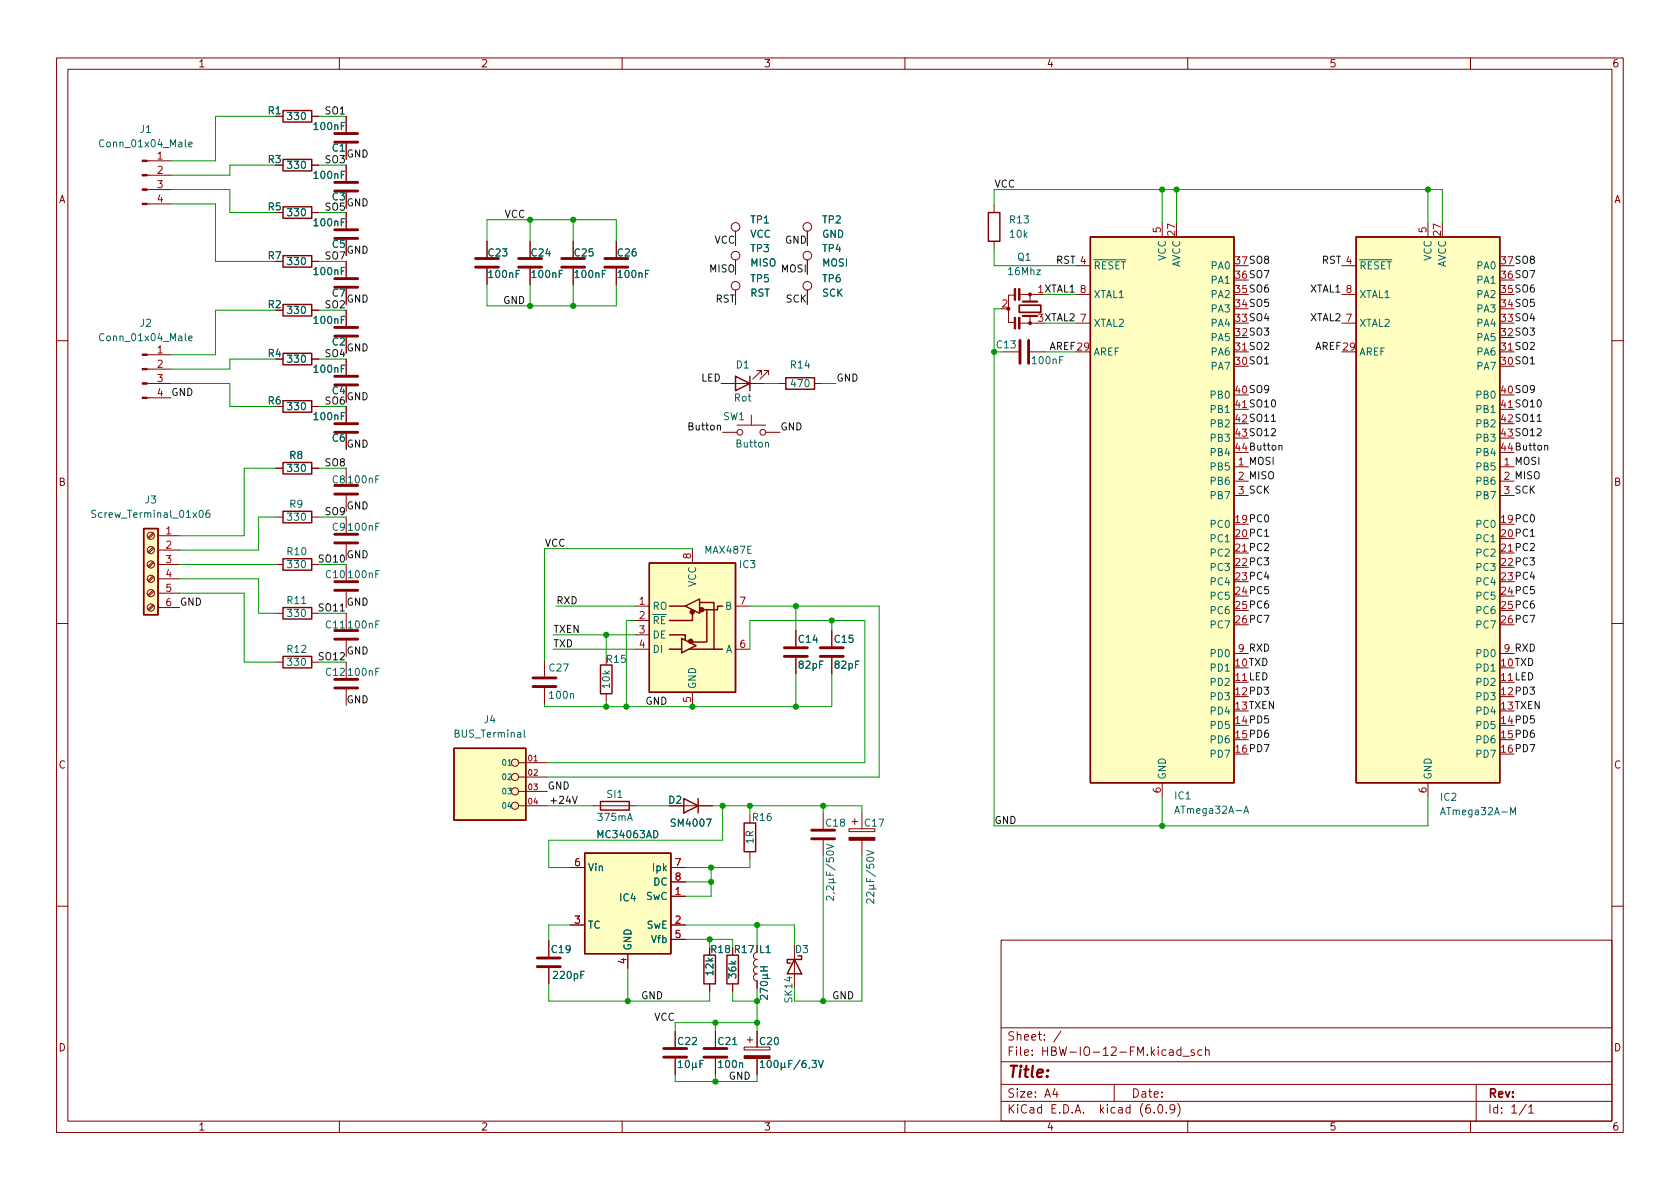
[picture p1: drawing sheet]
<svg xmlns="http://www.w3.org/2000/svg" width="297mm" height="210mm" viewBox="0 0 297 210" stroke-linecap="round" stroke-linejoin="round" font-family="sans-serif">
<g fill="none" stroke="#840000" stroke-width=".18">
<path d="M10 10.2h277v190.1h-277zM12 12.2h273v186.1h-273zM60 10.2v2M110 10.2v2M160 10.2v2M210 10.2v2M260 10.2v2M26 36.1h4.2M26 33.5h4.2M26 31h4.2M26 28.4h4.2M48.8 20.6h1.2"/>
<path d="M55.1 37.6h1.3M55.1 29.2h1.3M55.1 20.6h1.3M61.2 20.6v2.8M61.2 25.4v2.8M61.2 29.2v2.8M61.2 34v2.8M61.2 37.6v2.8M175.8 36.3v1.3M205.5 39.4v2.5M252.5 39.4v2.5M55.1 46.2h1.3"/>
<path d="M55.1 54.9h1.3M61.2 42.4v2.8M61.2 46.2v2.8M61.2 51v2.8M61.2 54.9v2.8M61.2 59.7v2.8M86.1 42.7v2.8M86.1 47.5v2.8M93.7 42.7v2.8M93.7 47.5v2.8M101.3 42.7v2.8M101.3 47.5v2.8"/>
<path d="M109 42.7v2.8M109 47.5v2.8M130 40.9v2.5M130 46v2.5M130 51.3v2.5M142.7 40.9v2.5M142.7 46v2.5M142.7 51.3v2.5M175.8 42.7v1.2M179.5 52.2h-1.2v4.8h1M180.3 57.1h3.1M180.3 52.1h3.1"/>
<path d="M182.1 52.1v1.1M182.1 55.9v1.2M190.2 47h2.6M190.2 57.1h2.6M190.2 52.1h2.6M237.2 47h2.6M237.2 57.1h2.6M237.2 52.1h2.6M10 60.2h2M26 67.8h4.2M26 70.4h4.2M26 65.3h4.2"/>
<path d="M26 62.7h4.2M55.1 71.9h1.3M55.1 63.5h1.3M61.2 63.5v2.8M61.2 68.3v2.8M61.2 71.9v2.8M61.2 76.7v2.8M127.5 67.8h7.6M127.8 76.4h2.5M130.3 75.2h5.1M132.8 73.4v1.8M134.6 66.3v-.8h-.7h.7l-1.5 1.6"/>
<path d="M135.4 76.4h2.5M135.9 66.3v-.8h-.8h.8l-1.5 1.6M137.7 67.8h1.2M144 67.8h1.3M182.1 62.2h2.8M285 60.2h2M27 99.3l-.8 .8M27 96.8l-.8 .8M27 94.2l-.8 .9M27.2 99.5l-.9 .8M27.2 96.9l-.9 .9M27.2 94.4l-.9 .8"/>
<path d="M27.9 94.7h3.8M27.9 97.3h3.8M27.9 99.8h3.8M48.8 99.8h1.2M48.8 91.4h1.2M48.8 82.8h1.2M55.1 99.8h1.3M55.1 91.4h1.3M55.1 82.8h1.3M61.2 82.8v2.8M61.2 87.6v2.8M61.2 91.4v2.8"/>
<path d="M61.2 96.3v2.8M61.2 99.8v2.8M122.4 97v2.6M218.2 82.5h2.5M218.2 85.1h2.5M218.2 87.6h2.5M265.2 82.5h2.5M265.2 85.1h2.5M265.2 87.6h2.5M10 110.2h2M27 106.9l-.8 .9M27 104.4l-.8 .8"/>
<path d="M27 101.8l-.8 .9M27.2 107.1l-.9 .8M27.2 104.6l-.9 .8M27.2 102l-.9 .9M27.9 102.4h3.8M27.9 104.9h3.8M27.9 107.4h3.8M48.8 117.1h1.2M48.8 108.5h1.2M55.1 117.1h1.3M55.1 108.5h1.3M61.2 104.6v2.8"/>
<path d="M61.2 108.5v2.7M61.2 113.3v2.8M61.2 117.1v2.8M96.3 116.8v2.8M112.3 107.2h2.5M112.3 109.7h2.5M112.3 112.3h2.5M112.3 114.8h2.5M123.7 106.5h.1M130 107.2h2.6M130 114.8h2.6M140.7 111.5v2.8"/>
<path d="M140.7 116.3v2.8M147.1 111.5v2.8M147.1 116.3v2.8M218.2 115.6h2.5M265.2 115.6h2.5M285 110.2h2M61.2 121.9v2.8M91.7 134.9h5.1M91.7 137.4h5.1M91.7 139.9h5.1M96.3 121.7v2.8M107.2 122.7v1.2"/>
<path d="M122.4 122.4v2.6M205.5 138.4v2.6M252.5 138.4v2.6M91.7 142.5h5.1M100.8 153.4h2.6M104.9 142.5h7.6M118.6 158.5h2.6M118.6 153.4h2.6M118.6 156h2.6M120.9 142.5h5.1M132.6 144.3v1.2M132.6 150.6v1.3"/>
<path d="M145.5 143.8v2.8M145.5 148.6v2.8M150.1 146.6h4.6v.5h-4.6zM150.6 145.3h1M151.1 144.8v1M152.4 143.8v2.8M152.4 148.6v2.8M10 160.2h2M97 166.4v2.8M97 171.2v2.8M100.8 163.6h2.6M111 168.7v2.5"/>
<path d="M118.6 163.6h2.6M118.6 166.1h2.6M125.5 174v1.3M129.5 174v1.3M133.9 168.4a.64 .64 0 0 0-.7 .6 .64 .64 0 0 0 .7 .7 .64 .64 0 0 0-.7 .6 .64 .64 0 0 0 .7 .6 .64 .64 0 0 0-.7 .7 .64 .64 0 0 0 .7 .6 .64 .64 0 0 0-.7 .6 .64 .64 0 0 0 .7 .7v1.2M140.5 167.1v7.6M177 166.3h108v32h-108zM285 160.2h2M60 198.3v2M110 198.3v2M119.4 182.4v2.8M119.4 187.2v2.8"/>
<path d="M126.5 182.4v2.8M126.5 187.2v2.8M131.6 185.2h4.5v.5h-4.5zM132.1 183.9h1M132.6 183.4v1M133.9 182.4v2.8M133.9 187.2v2.8M160 198.3v2M177 194.8h108M177 191.8h108M177 187.8h108M177 181.8h108"/>
<path d="M186.5 192.5l-.4 1h1M186.9 193v1M187.6 182.4l-1.3 1.9M197 191.8v3M204.1 196.7v.1M204.9 195.4l.2-.1a.81 .81 0 0 1 .6 .7 .81 .81 0 0 1-.3 .8h-.2a.81 .81 0 0 1-.6-.6 .81 .81 0 0 1 .3-.8zM206.2 196.7v.1M207.7 196l-.3 .3h-.3l-.2-.3 .1-.6 .4-.1 .2 .2a.99 .99 0 0 1-.3 1.3h-.3M208.2 195.1a1.72 1.72 0 0 1 0 2.3M208.8 185.7l-.4-.1-.3 .3v.4l.1 .3h.6M208.8 185.1v1.5M209.1 186.8h1.2"/>
<path d="M210 198.3v2M211.1 185.7l-.3-.1-.2 .2v.3l.5 .1v.4h-.5M212.5 185.7l-.4-.1-.3 .3v.4l.1 .3h.6M213.1 185.8l.3-.2 .3 .1 .1 .9M213.1 185.1v1.5M260 198.3v2M261 191.8v6.5M269.9 195.3l-1.3 1.9M270.3 195.8l.4-.5v1.5M270.3 196.8h.9"/>
<circle cx="130" cy="45.2" r=".76"/>
<circle cx="130" cy="40.1" r=".76"/>
<circle cx="130" cy="50.5" r=".76"/>
<circle cx="142.7" cy="50.5" r=".76"/>
<circle cx="142.7" cy="45.2" r=".76"/>
<circle cx="142.7" cy="40.1" r=".76"/>
<circle cx="130.8" cy="76.4" r=".51"/>
<circle cx="134.9" cy="76.4" r=".51"/>
<circle cx="26.7" cy="97.3" r=".63"/>
<circle cx="26.7" cy="99.8" r=".63"/>
<circle cx="26.7" cy="94.7" r=".63"/>
<circle cx="26.7" cy="107.4" r=".63"/>
<circle cx="26.7" cy="102.4" r=".63"/>
<circle cx="26.7" cy="104.9" r=".63"/>
<circle cx="91.1" cy="139.9" r=".63"/>
<circle cx="91.1" cy="134.9" r=".63"/>
<circle cx="91.1" cy="137.4" r=".63"/>
<circle cx="91.1" cy="142.5" r=".63"/>
</g>
<g fill="none" stroke="#840000" stroke-width=".51">
<path d="M59.2 32.3h4M59.2 33.8h4M59.2 23.6h4M59.2 25.1h4M59.2 57.9h4M59.2 59.4h4M59.2 49.3h4M59.2 50.8h4M59.2 40.6h4M59.2 42.2h4M84.1 47.2h4M84.1 45.7h4"/>
<path d="M91.7 47.2h4.1M91.7 45.7h4.1M99.3 47.2h4.1M99.3 45.7h4.1M106.9 47.2h4.1M106.9 45.7h4.1M59.2 74.9h4M59.2 76.4h4M59.2 66.5h4M59.2 68.1h4M180.3 60.2v4.1M181.9 60.2v4.1"/>
<path d="M59.2 94.5h4M59.2 96h4M59.2 85.8h4M59.2 87.4h4M59.2 111.5h4M59.2 113h4M59.2 102.9h4M59.2 104.4h4M94.2 119.9h4.1M138.7 116.1h4M138.7 114.5h4M145 116.1h4.1"/>
<path d="M145 114.5h4.1M59.2 120.1h4M59.2 121.7h4M94.2 121.4h4.1M143.5 148.3h4.1M143.5 146.8h4.1M95 170.9h4.1M95 169.4h4.1M117.3 186.9h4.1M117.3 185.4h4.1M124.5 186.9h4M124.5 185.4h4"/>
</g>
<g fill="none" stroke="#840000" stroke-width=".25">
<path d="M50 19.6h5.1v2h-5.1zM50 36.6h5.1v2h-5.1zM50 28.2h5.1v2h-5.1zM174.8 37.6h2v5.1h-2zM50 45.2h5.1v2h-5.1zM50 53.8h5.1v2.1h-5.1zM192.8 41.9h25.4v96.5h-25.4zM239.8 41.9h25.4v96.5h-25.4zM50 70.9h5.1v2h-5.1zM50 62.5h5.1v2h-5.1zM130 66.5l2.6 1.3-2.6 1.3zM132.6 66.5v2.6"/>
<path d="M138.9 66.8h5.1v2h-5.1zM25.4 93.5h2.5v15.2h-2.5zM50 90.4h5.1v2.1h-5.1zM50 81.8h5.1v2h-5.1zM50 98.8h5.1v2h-5.1zM114.8 99.6h15.2v22.8h-15.2zM50 116.1h5.1v2h-5.1zM50 107.4h5.1v2.1h-5.1zM106.2 117.6h2v5.1h-2zM118.4 112.3h2.8v.6M118.4 114.8h2.1M118.4 107.2h2.8"/>
<path d="M120.5 112.9l2.6 1.3-2.6 1.2zM121.2 107.2l2.5-1.3v2.6zM121.2 112.9v.3M121.8 114.8h6M122.4 108.5v1.2h-4M123.7 106.5h2.5v8.3M125 107.8v5.7h-2.6M127.8 107.2h-.9v.6h-2.6M80.3 132.3h12.7v12.7h-12.7zM103.4 150.9h15.2v17.8h-15.2zM106.2 141.7h5.1v1.6h-5.1zM120.9 141.2l2.5 1.3-2.5 1.3z"/>
<path d="M123.4 141.2v2.6M131.6 145.5h2v5.1h-2zM124.5 168.9h2v5.1h-2zM128.5 168.9h2.1v5.1h-2.1zM140.5 169.7l1.2 2.5h-2.5zM141.1 169h.6v.7h-2.5v.6h.6"/>
</g>
<g fill="#ffffc2" stroke="#ffffc2" stroke-width=".18">
<path d="M239.8 41.9h25.4v96.5h-25.4z"/>
<path d="M192.8 41.9h25.4v96.5h-25.4z"/>
<path d="M25.4 93.5h2.5v15.2h-2.5z"/>
<path d="M80.3 132.3h12.7v12.7h-12.7z"/>
<path d="M114.8 99.6h15.2v22.8h-15.2z"/>
<path d="M103.4 150.9h15.2v17.8h-15.2z"/>
</g>
<g fill="none" stroke="#006464" stroke-width=".18">
<path d="M33.4 25.5l.6-.1-.1-.2-.3-.1-.2 .2v.6h.5M33.4 59.8l.6-.1-.1-.2-.3-.1-.2 .2v.6h.5M135.3 78.3l.2-.1 .3 .1 .1 .8M16.9 90.3l-.5-.1-.1 .2v.3l.5 .3 .1 .3-.2 .2-.5-.1M37 90.2l-.4 .1a.86 .86 0 0 0 0 1.2l.5-.1v-.4l-.2-.3-.4 .1-.1 .2M92.7 129.1v1.1l.2 .2M146.1 152.8l1.6 1.1M146.1 154.2v.6h1.3M146.1 151.7v.7h.6l-.1-.2 .1-.4 .1-.1h.5l.1 .2-.1 .5M146.1 149.3l1.3 .4-1.3 .4M146.2 150.6a.69 .69 0 0 1 1.2 .3 .72 .72 0 0 1-1.3-.1zM146.5 155.5l.8 .1 .1 .3-.2 .2"/>
<path d="M146.5 156.1h1.3M146.7 154.3v.5M147.3 157.9l.3 .1M147.4 158.5v.7l-.9-.7-.4 .2 .1 .5M147.4 156.6v.8l-.9-.8-.4 .3 .1 .5M147.4 155.3l-.2 .2M153.2 153.9l1.6 1.1M153.2 155.3v.6h1.3M153.2 152.9v.6h.6l-.1-.2 .1-.4 .2-.1 .4 .1 .1 .1-.1 .5M153.2 150.4l1.3 .4-1.3 .4M153.3 151.7a.69 .69 0 0 1 1.2 .3 .72 .72 0 0 1-1.3-.1zM153.7 156.6l.7 .1 .1 .3-.2 .2"/>
<path d="M153.7 157.2h1.2M153.8 155.5v.4M154.5 159v.8l-.9-.8-.4 .2 .1 .5M154.5 157.8v.7l-.9-.7-.4 .2 .1 .5M154.5 156.4l-.2 .2M219.9 143.8l.4-1.2 .5 1.2M220 143.5h.6M267.1 144.1v-1.3l.4 .9 .4-.9v1.3M134.4 171.7h1.3M134.4 171h1.3M134.5 173.7a.75 .75 0 0 1 1.2 .3 .72 .72 0 0 1-1.3-.1zM134.9 172.4l.7 .1 .1 .3-.2 .2"/>
<path d="M134.9 173h1.2M135 171v.7M135.7 176v.8l-.9-.8-.4 .2 .2 .5M135.7 175.3l-1.3-.6v.9M135.7 172.2l-.2 .2M120 187.9l.3-.4v1.3M120 188.8h.7M121.3 187.6l.2-.1a.68 .68 0 0 1 .4 .6 .68 .68 0 0 1-.4 .7l-.2-.1-.1-.4zM122.4 187.9v1.3M123 188.6l.2 .2M123 187.9v.8l-.4 .1-.2-.2M123.8 188.1h.4"/>
<path d="M124.4 187.5h-.6v1.3M127.1 187.9l.3-.4v1.3M127.1 188.8h.7M128.4 187.6l.2-.1a.68 .68 0 0 1 .4 .6 .68 .68 0 0 1-.4 .7l-.2-.1-.1-.4zM129.6 187.6l.2-.1a.68 .68 0 0 1 .4 .6 .68 .68 0 0 1-.4 .7l-.2-.1-.1-.4zM130.8 188.1l.1-.2 .3 .1 .1 .8M130.8 187.9v.9M134.4 187.9l.4-.4v1.3M134.4 188.8h.8M135.8 187.6l.1-.1a.68 .68 0 0 1 .5 .6 .68 .68 0 0 1-.5 .7l-.1-.1-.2-.4zM137 187.6l.2-.1a.68 .68 0 0 1 .4 .6 .68 .68 0 0 1-.4 .7l-.2-.1-.1-.4zM138.1 187.9v1.3"/>
<path d="M138.7 188.6l.2 .2M138.7 187.9v.8l-.4 .1-.2-.2M139.5 188.1h.4M140.1 187.5h-.6v1.3M141.4 187.5l-1 1.6M142.4 187.5l-.3 .1a.85 .85 0 0 0 0 1.2l.4-.1v-.5l-.2-.2h-.2l-.3 .2M143.1 188.7l-.1 .3M143.6 187.5h.8l-.5 .5 .4 .1v.6l-.2 .1-.5-.1M144.7 187.5l.4 1.3 .5-1.3"/>
</g>
<g fill="#840000" stroke="#840000" stroke-width=".25">
<circle cx="122.1" cy="113.4" r=".36"/>
<circle cx="122.4" cy="108.2" r=".36"/>
<circle cx="124.1" cy="107.8" r=".36"/>
</g>
<g fill="#840000" stroke="#840000" stroke-width=".18">
<path d="M131.6 186.7h4.5v.5h-4.5z"/>
<path d="M179.3 51h.3v2.1h-.3z"/>
<path d="M180.1 51h.2v2.1h-.2z"/>
<path d="M179.3 56.1h.3v2.1h-.3z"/>
<path d="M180.1 56.1h.2v2.1h-.2z"/>
<path d="M25.1 35.9h.9v.3h-.9z"/>
<path d="M25.1 33.4h.9v.2h-.9z"/>
<path d="M25.1 30.9h.9v.2h-.9z"/>
<path d="M25.1 28.3h.9v.3h-.9z"/>
<path d="M150.1 148.1h4.6v.5h-4.6z"/>
<path d="M25.1 70.2h.9v.3h-.9z"/>
<path d="M25.1 67.7h.9v.2h-.9z"/>
<path d="M25.1 65.1h.9v.3h-.9z"/>
<path d="M25.1 62.6h.9v.3h-.9z"/>
<circle cx="182.1" cy="52.1" r=".25"/>
<circle cx="182.1" cy="57.1" r=".25"/>
</g>
<path d="M180.2 54h3.8v1.2h-3.8z" fill="none" stroke="#840000" stroke-width=".3"/>
<path d="M180.8 53.3h2.6M180.8 55.9h2.6" fill="none" stroke="#840000" stroke-width=".38"/>
<path d="M226.1 78.9l.2-.2 .3 .1 .1 .8M273.1 78.9l.2-.2 .3 .1 .1 .8M101.2 140.8l.4 1.3 .5-1.3" fill="none" stroke="#0f0f0f" stroke-width=".18"/>
<g fill="none" stroke="#009600" stroke-width=".18">
<path d="M30.2 36.1h7.9v10.1h10.7M30.2 33.5h10.4v4.1h8.2M48.8 20.6h-10.7v7.8h-7.9M48.8 29.2h-8.2v1.8h-10.4M56.4 37.6h4.8M56.4 29.2h4.8M56.4 20.6h4.8M93.7 38.9v3.8M101.3 38.9v3.8M175.8 36.3v-2.8h79.2v5.9M205.5 33.5v5.9M208 33.5v5.9"/>
<path d="M252.5 33.5v5.9M48.8 54.9h-10.7v7.8h-7.9M56.4 46.2h4.8M56.4 54.9h4.8M86.1 50.3v3.8h22.9v-3.8M86.1 42.7v-3.8h22.9v3.8M93.7 50.3v3.8M101.3 50.3v3.8M175.8 43.9v3.1h14.4M177 54.6h-1.2v91.4h76.7v-5M184.7 52.1h5.5M184.7 57.1h5.5"/>
<path d="M30.2 67.8h10.4v4.1h8.2M48.8 63.5h-8.2v1.8h-10.4M56.4 71.9h4.8M56.4 63.5h4.8M135.1 67.8h2.6M145.3 67.8h2.5M184.9 62.2h5.3M31.7 99.8h17.1M48.8 91.4h-3.1v5.9h-14M48.8 82.8h-5.6v11.9h-11.5M56.4 91.4h4.8M56.4 99.8h4.8"/>
<path d="M56.4 82.8h4.8M122.4 97h-26.1v19.8M31.7 104.9h11.5v12.2h5.6M31.7 102.4h14v6.1h3.1M56.4 108.5h4.8M56.4 117.1h4.8M97.8 112.3h14.5M97.8 114.8h14.5M98.3 107.2h14M107.2 112.3v4M112.3 109.7h-1.6v15.3M132.6 114.8v-5.1h20.3v25.2h-56.1"/>
<path d="M132.6 107.2h22.8v30.2h-58.6M140.7 107.2v4.3M140.7 119.1v5.9M147.1 119.1v5.9h-50.8v-.5M147.1 109.7v1.8M107.2 123.9v1.1M96.8 142.5h8.1M112.5 142.5h5.9M121.2 156h4.5M125.7 153.4v5.1h-4.5M126 142.5h26.4v1.3M127.8 142.5v6.1h-30.8v4.8h3.8"/>
<path d="M132.6 142.5v1.8M132.6 151.9v1.5h-11.4M145.5 142.5v1.3M145.5 151.4v25.6M152.4 151.4v25.6h-11.9M205.5 141v5M97 174v3h28.5v-1.7M100.8 163.6h-3.8v2.8M111 171.2v5.8M121.2 163.6h19.3v3.5M121.2 166.1h8.3v1.5M125.5 166.1v1.5"/>
<path d="M129.5 175.3v1.7h4.4M133.9 163.6v3.5M133.9 174.7v7.7M119.4 190v1.3h14.5v-1.3M126.5 180.8v1.6M126.5 190v1.3M133.9 180.8h-14.5v1.6"/>
</g>
<g fill="#009600" stroke="#009600" stroke-width=".18">
<circle cx="93.7" cy="38.9" r=".46"/>
<circle cx="101.3" cy="54.1" r=".46"/>
<circle cx="93.7" cy="54.1" r=".46"/>
<circle cx="101.3" cy="38.9" r=".46"/>
<circle cx="107.2" cy="125" r=".46"/>
<circle cx="110.7" cy="125" r=".46"/>
<circle cx="122.4" cy="125" r=".46"/>
<circle cx="127.8" cy="142.5" r=".46"/>
<circle cx="145.5" cy="142.5" r=".46"/>
<circle cx="140.7" cy="125" r=".46"/>
<circle cx="132.6" cy="142.5" r=".46"/>
<circle cx="107.2" cy="112.3" r=".46"/>
<circle cx="145.5" cy="177" r=".46"/>
<circle cx="126.5" cy="191.3" r=".46"/>
<circle cx="126.5" cy="180.8" r=".46"/>
<circle cx="133.9" cy="180.8" r=".46"/>
<circle cx="133.9" cy="177" r=".46"/>
<circle cx="175.8" cy="62.2" r=".46"/>
<circle cx="147.1" cy="109.7" r=".46"/>
<circle cx="140.7" cy="107.2" r=".46"/>
<circle cx="205.5" cy="146" r=".46"/>
<circle cx="125.7" cy="156" r=".46"/>
<circle cx="111" cy="177" r=".46"/>
<circle cx="125.7" cy="153.4" r=".46"/>
<circle cx="125.5" cy="166.1" r=".46"/>
<circle cx="133.9" cy="163.6" r=".46"/>
<circle cx="205.5" cy="33.5" r=".46"/>
<circle cx="208" cy="33.5" r=".46"/>
<circle cx="252.5" cy="33.5" r=".46"/>
</g>
<text font-size="2.8" fill="#840000" x="178" y="190.6">Title:</text>
<g font-size="2.1" fill="#840000">
<text x="178" y="184">Sheet: /</text>
<text x="178" y="186.7">File: HBW-IO-12-FM.kicad_sch</text>
<text x="178" y="196.9">KiCad E.D.A. kicad (6.0.9)</text>
<text x="178" y="194.1">Size: A4</text>
<text x="200" y="194.1">Date:</text>
<text x="263" y="194.1">Rev:</text>
<text x="263" y="196.9">Id: 1/1</text>
</g>
<g font-size="1.8" fill="#840000">
<text x="35" y="11.9">1</text>
<text x="85" y="11.9">2</text>
<text x="135" y="11.9">3</text>
<text x="185" y="11.9">4</text>
<text x="235" y="11.9">5</text>
<text x="285" y="11.9">6</text>
<text x="47.4" y="28.8">R3</text>
<text x="10.3" y="35.9">A</text>
<text x="285.3" y="35.9">A</text>
<text x="47.4" y="37.2">R5</text>
<text x="47.4" y="45.8">R7</text>
<text x="47.4" y="54.5">R2</text>
<text x="47.4" y="63.1">R4</text>
<text x="47.4" y="71.5">R6</text>
<text x="10.3" y="85.9">B</text>
<text x="285.3" y="85.9">B</text>
<text x="10.3" y="135.9">C</text>
<text x="285.3" y="135.9">C</text>
<text x="118.2" y="142.1">D2</text>
<text x="125.8" y="168.5">R18 R17 L1</text>
<text x="10.3" y="185.9">D</text>
<text x="285.3" y="185.9">D</text>
<text x="35" y="199.9">1</text>
<text x="85" y="199.9">2</text>
<text x="135" y="199.9">3</text>
<text x="185" y="199.9">4</text>
<text x="235" y="199.9">5</text>
<text x="285" y="199.9">6</text>
</g>
<g font-size="1.8" fill="#006464">
<text x="24.8" y="23.5">J1</text>
<text x="47.4" y="20.2">R1</text>
<text x="51" y="21.2">330</text>
<text x="55.6" y="23">100nF</text>
<text x="18.1" y="26">Conn_01x04_Male</text>
<text x="51" y="29.8">330</text>
<text x="58.8" y="26.8">C1</text>
<text x="55.6" y="31.6">100nF</text>
<text x="58.8" y="35.4">C3</text>
<text x="51" y="38.2">330</text>
<text x="55.6" y="40">100nF</text>
<text x="132.8" y="39.5">TP1</text>
<text x="145.5" y="39.5">TP2</text>
<text x="178.6" y="39.5">R13</text>
<text x="51" y="46.9">330</text>
<text x="58.8" y="43.8">C5</text>
<text x="86.4" y="45.3">C23</text>
<text x="94" y="45.3">C24</text>
<text x="101.6" y="45.3">C25</text>
<text x="109.3" y="45.3">C26</text>
<text x="132.6" y="42">VCC</text>
<text x="132.7" y="47.1">MISO</text>
<text x="132.8" y="44.6">TP3</text>
<text x="145.3" y="42">GND</text>
<text x="145.4" y="47.1">MOSI</text>
<text x="145.5" y="44.6">TP4</text>
<text x="178.6" y="42">10k</text>
<text x="179.9" y="46.1">Q1</text>
<text x="193.3" y="47.6">~{RESET}</text>
<text x="206.1" y="46.1" transform="rotate(-90 206.1 46.1)">VCC</text>
<text x="208.7" y="47.4" transform="rotate(-90 208.7 47.4)">AVCC</text>
<text x="214.2" y="47.6">PA0</text>
<text x="240.3" y="47.6">~{RESET}</text>
<text x="253.1" y="46.1" transform="rotate(-90 253.1 46.1)">VCC</text>
<text x="255.7" y="47.4" transform="rotate(-90 255.7 47.4)">AVCC</text>
<text x="261.2" y="47.6">PA0</text>
<text x="55.6" y="48.6">100nF</text>
<text x="58.8" y="52.4">C7</text>
<text x="86.6" y="49.1">100nF</text>
<text x="94.2" y="49.1">100nF</text>
<text x="101.8" y="49.1">100nF</text>
<text x="109.4" y="49.1">100nF</text>
<text x="132.6" y="52.4">RST</text>
<text x="132.8" y="49.9">TP5</text>
<text x="145.4" y="52.4">SCK</text>
<text x="145.5" y="49.9">TP6</text>
<text x="178.4" y="48.6">16Mhz</text>
<text x="193.3" y="52.7">XTAL1</text>
<text x="214.2" y="52.7">PA2</text>
<text x="214.2" y="50.2">PA1</text>
<text x="240.3" y="52.7">XTAL1</text>
<text x="261.2" y="52.7">PA2</text>
<text x="261.2" y="50.2">PA1</text>
<text x="24.8" y="57.8">J2</text>
<text x="51" y="55.5">330</text>
<text x="55.6" y="57.3">100nF</text>
<text x="193.3" y="57.8">XTAL2</text>
<text x="214.2" y="57.8">PA4</text>
<text x="214.2" y="55.2">PA3</text>
<text x="240.3" y="57.8">XTAL2</text>
<text x="261.2" y="57.8">PA4</text>
<text x="261.2" y="55.2">PA3</text>
<text x="18.1" y="60.3">Conn_01x04_Male</text>
<text x="51" y="64.1">330</text>
<text x="55.6" y="65.9">100nF</text>
<text x="58.8" y="61.1">C2</text>
<text x="130.2" y="65.1">D1</text>
<text x="139.9" y="65.1">R14</text>
<text x="182.6" y="64.4">100nF</text>
<text x="193.3" y="62.9">AREF</text>
<text x="214.2" y="65.4">PA7</text>
<text x="214.2" y="62.9">PA6</text>
<text x="214.2" y="60.3">PA5</text>
<text x="240.3" y="62.9">AREF</text>
<text x="261.2" y="65.4">PA7</text>
<text x="261.2" y="62.9">PA6</text>
<text x="261.2" y="60.3">PA5</text>
<text x="58.8" y="69.7">C4</text>
<text x="129.8" y="71">Rot</text>
<text x="140" y="68.4">470</text>
<text x="214.2" y="70.5">PB0</text>
<text x="261.2" y="70.5">PB0</text>
<text x="51" y="72.5">330</text>
<text x="55.6" y="74.3">100nF</text>
<text x="127.9" y="74.3">SW1</text>
<text x="214.2" y="73">PB1</text>
<text x="214.2" y="75.6">PB2</text>
<text x="261.2" y="73">PB1</text>
<text x="261.2" y="75.6">PB2</text>
<text x="51" y="83.4">330</text>
<text x="51.2" y="81.1">R8</text>
<text x="58.8" y="78.1">C6</text>
<text x="130.2" y="79.1">Button</text>
<text x="214.2" y="83.2">PB5</text>
<text x="214.2" y="78.1">PB3</text>
<text x="214.2" y="80.6">PB4</text>
<text x="261.2" y="83.2">PB5</text>
<text x="261.2" y="78.1">PB3</text>
<text x="261.2" y="80.6">PB4</text>
<text x="25.7" y="89">J3</text>
<text x="51.2" y="89.8">R9</text>
<text x="58.8" y="85.5">C8</text>
<text x="61.7" y="85.5">100nF</text>
<text x="214.2" y="85.7">PB6</text>
<text x="214.2" y="88.3">PB7</text>
<text x="261.2" y="85.7">PB6</text>
<text x="261.2" y="88.3">PB7</text>
<text x="16.9" y="91.6">Screw_Terminal_01x06</text>
<text x="51" y="92.1">330</text>
<text x="58.8" y="93.8">C9</text>
<text x="61.7" y="93.8">100nF</text>
<text x="214.2" y="93.3">PC0</text>
<text x="214.2" y="95.9">PC1</text>
<text x="261.2" y="93.3">PC0</text>
<text x="261.2" y="95.9">PC1</text>
<text x="50.8" y="98.2">R10</text>
<text x="51" y="100.5">330</text>
<text x="124.8" y="97.9">MAX487E</text>
<text x="130.8" y="100.5">IC3</text>
<text x="214.2" y="98.4">PC2</text>
<text x="214.2" y="101">PC3</text>
<text x="261.2" y="98.4">PC2</text>
<text x="261.2" y="101">PC3</text>
<text x="50.8" y="106.8">R11</text>
<text x="57.7" y="102.2">C10</text>
<text x="61.7" y="102.2">100nF</text>
<text x="115.3" y="107.8">RO</text>
<text x="123.1" y="103.8" transform="rotate(-90 123.1 103.8)">VCC</text>
<text x="128.3" y="107.8">B</text>
<text x="214.2" y="103.5">PC4</text>
<text x="214.2" y="106">PC5</text>
<text x="261.2" y="103.5">PC4</text>
<text x="261.2" y="106">PC5</text>
<text x="51" y="109.1">330</text>
<text x="57.7" y="111.1">C11</text>
<text x="61.7" y="111.1">100nF</text>
<text x="115.3" y="110.4">~{RE}</text>
<text x="115.3" y="112.9">DE</text>
<text x="141.3" y="113.7">C14</text>
<text x="147.6" y="113.7">C15</text>
<text x="214.2" y="108.6">PC6</text>
<text x="214.2" y="111.1">PC7</text>
<text x="261.2" y="108.6">PC6</text>
<text x="261.2" y="111.1">PC7</text>
<text x="50.8" y="115.4">R12</text>
<text x="51" y="117.7">330</text>
<text x="57.7" y="119.5">C12</text>
<text x="61.7" y="119.5">100nF</text>
<text x="97.2" y="118.7">C27</text>
<text x="107.3" y="117.2">R15</text>
<text x="115.3" y="115.4">DI</text>
<text x="128.3" y="115.4">A</text>
<text x="141.3" y="118.2">82pF</text>
<text x="147.7" y="118.2">82pF</text>
<text x="214.2" y="118.7">PD1</text>
<text x="214.2" y="116.2">PD0</text>
<text x="261.2" y="118.7">PD1</text>
<text x="261.2" y="116.2">PD0</text>
<text x="97.3" y="123.6">100n</text>
<text x="107.8" y="121.6" transform="rotate(-90 107.8 121.6)">10k</text>
<text x="123.1" y="121.9" transform="rotate(-90 123.1 121.9)">GND</text>
<text x="214.2" y="121.3">PD2</text>
<text x="214.2" y="123.8">PD3</text>
<text x="261.2" y="121.3">PD2</text>
<text x="261.2" y="123.8">PD3</text>
<text x="80.6" y="130.4">BUS_Terminal</text>
<text x="85.6" y="127.9">J4</text>
<text x="214.2" y="126.4">PD4</text>
<text x="214.2" y="128.9">PD5</text>
<text x="214.2" y="131.4">PD6</text>
<text x="261.2" y="126.4">PD4</text>
<text x="261.2" y="128.9">PD5</text>
<text x="261.2" y="131.4">PD6</text>
<text x="206.1" y="137.9" transform="rotate(-90 206.1 137.9)">GND</text>
<text x="214.2" y="134">PD7</text>
<text x="253.1" y="137.9" transform="rotate(-90 253.1 137.9)">GND</text>
<text x="261.2" y="134">PD7</text>
<text x="107.4" y="141.1">SI1</text>
<text x="207.8" y="141.3">IC1</text>
<text x="208.2" y="143.9">ATmega32A-A</text>
<text x="254.7" y="141.6">IC2</text>
<text x="105.8" y="145.2">375mA</text>
<text x="105.9" y="148.2">MC34063AD</text>
<text x="118.9" y="146.2">SM4007</text>
<text x="133.1" y="145.2">R16</text>
<text x="133.2" y="149.2" transform="rotate(-90 133.2 149.2)">1R</text>
<text x="146.1" y="146.2">C18</text>
<text x="153" y="146.2">C17</text>
<text x="255.3" y="144.1">ATmega32A-M</text>
<text x="103.9" y="154">Vin</text>
<text x="115.6" y="154">Ipk</text>
<text x="109.6" y="159.4">IC4</text>
<text x="114.3" y="159.1">SwC</text>
<text x="115.6" y="156.6">DC</text>
<text x="103.9" y="164.2">TC</text>
<text x="114.4" y="164.2">SwE</text>
<text x="115.3" y="166.7">Vfb</text>
<text x="97.6" y="168.5">C19</text>
<text x="98" y="173.1">220pF</text>
<text x="111.6" y="168.1" transform="rotate(-90 111.6 168.1)">GND</text>
<text x="126.1" y="172.4" transform="rotate(-90 126.1 172.4)">12k</text>
<text x="130.2" y="172.9" transform="rotate(-90 130.2 172.9)">36k</text>
<text x="140.7" y="168.5">D3</text>
<text x="119.9" y="184.8">C22</text>
<text x="127" y="184.8">C21</text>
<text x="134.4" y="184.8">C20</text>
</g>
<g font-size="1.8" fill="#0f0f0f">
<text x="57.7" y="20.2">SO1</text>
<text x="57.7" y="28.9">SO3</text>
<text x="61.2" y="27.8">GND</text>
<text x="175.8" y="33.2">VCC</text>
<text x="57.7" y="37.2">SO5</text>
<text x="61.2" y="36.5">GND</text>
<text x="89.2" y="38.5">VCC</text>
<text x="57.7" y="45.9">SO7</text>
<text x="61.2" y="44.9">GND</text>
<text x="126.3" y="43.1">VCC</text>
<text x="138.8" y="43.1">GND</text>
<text x="186.7" y="46.6">RST 4</text>
<text x="218.5" y="46.7">37SO8</text>
<text x="233.7" y="46.6">RST 4</text>
<text x="265.5" y="46.7">37SO8</text>
<text x="61.2" y="53.5">GND</text>
<text x="88.9" y="53.7">GND</text>
<text x="125.5" y="48.2">MISO</text>
<text x="126.5" y="53.5">RST</text>
<text x="138.2" y="48.2">MOSI</text>
<text x="139" y="53.5">SCK</text>
<text x="183.5" y="51.8">1XTAL1</text>
<text x="218.5" y="51.8">35SO6</text>
<text x="218.5" y="49.3">36SO7</text>
<text x="231.6" y="51.7">XTAL1</text>
<text x="265.5" y="51.8">35SO6</text>
<text x="265.5" y="49.3">36SO7</text>
<text x="57.7" y="54.5">SO2</text>
<text x="183.5" y="56.9">3XTAL2</text>
<text x="218.5" y="59.4">32SO3</text>
<text x="218.5" y="56.9">33SO4</text>
<text x="218.5" y="54.4">34SO5</text>
<text x="231.6" y="56.8">XTAL2</text>
<text x="265.5" y="59.4">32SO3</text>
<text x="265.5" y="56.9">33SO4</text>
<text x="265.5" y="54.4">34SO5</text>
<text x="57.7" y="63.1">SO4</text>
<text x="61.2" y="62.1">GND</text>
<text x="185.4" y="61.9">AREF 29</text>
<text x="218.5" y="64.5">30SO1</text>
<text x="218.5" y="62">31SO2</text>
<text x="232.4" y="61.9">AREF 29</text>
<text x="265.5" y="64.5">30SO1</text>
<text x="265.5" y="62">31SO2</text>
<text x="30.2" y="70">GND</text>
<text x="57.7" y="71.5">SO6</text>
<text x="61.2" y="70.8">GND</text>
<text x="124" y="67.5">LED</text>
<text x="147.8" y="67.5">GND</text>
<text x="218.5" y="69.6">40SO9</text>
<text x="265.5" y="69.6">40SO9</text>
<text x="122.1" y="76.1">Button</text>
<text x="137.9" y="76.1">GND</text>
<text x="218.5" y="72.1">41SO10</text>
<text x="218.5" y="74.7">42SO11</text>
<text x="218.5" y="77.2">43SO12</text>
<text x="265.5" y="72.1">41SO10</text>
<text x="265.5" y="74.7">42SO11</text>
<text x="265.5" y="77.2">43SO12</text>
<text x="57.7" y="82.4">SO8</text>
<text x="61.2" y="79.1">GND</text>
<text x="218.5" y="79.8">44Button</text>
<text x="219" y="82.3">1 MOSI</text>
<text x="265.5" y="79.8">44Button</text>
<text x="266" y="82.3">1 MOSI</text>
<text x="219" y="84.8">2 MISO</text>
<text x="219" y="87.4">3 SCK</text>
<text x="266" y="84.8">2 MISO</text>
<text x="266" y="87.4">3 SCK</text>
<text x="57.7" y="91.1">SO9</text>
<text x="61.2" y="90.1">GND</text>
<text x="218.5" y="92.5">19PC0</text>
<text x="218.5" y="95">20PC1</text>
<text x="265.5" y="92.5">19PC0</text>
<text x="265.5" y="95">20PC1</text>
<text x="56.7" y="99.5">SO10</text>
<text x="61.2" y="98.7">GND</text>
<text x="96.3" y="96.7">VCC</text>
<text x="218.5" y="97.5">21PC2</text>
<text x="218.5" y="100.1">22PC3</text>
<text x="265.5" y="97.5">21PC2</text>
<text x="265.5" y="100.1">22PC3</text>
<text x="31.7" y="107.1">GND</text>
<text x="61.2" y="107.1">GND</text>
<text x="98.3" y="106.8">RXD</text>
<text x="218.5" y="102.6">23PC4</text>
<text x="218.5" y="105.2">24PC5</text>
<text x="218.5" y="107.7">25PC6</text>
<text x="265.5" y="102.6">23PC4</text>
<text x="265.5" y="105.2">24PC5</text>
<text x="265.5" y="107.7">25PC6</text>
<text x="56.7" y="108.1">SO11</text>
<text x="97.8" y="111.9">TXEN</text>
<text x="218.5" y="110.2">26PC7</text>
<text x="265.5" y="110.2">26PC7</text>
<text x="56.7" y="116.7">SO12</text>
<text x="61.2" y="115.7">GND</text>
<text x="97.8" y="114.5">TXD</text>
<text x="218.5" y="117.9">10TXD</text>
<text x="219" y="115.3">9 RXD</text>
<text x="265.5" y="117.9">10TXD</text>
<text x="266" y="115.3">9 RXD</text>
<text x="61.2" y="124.4">GND</text>
<text x="114" y="124.6">GND</text>
<text x="218.5" y="120.4">11LED</text>
<text x="218.5" y="122.9">12PD3</text>
<text x="218.5" y="125.5">13TXEN</text>
<text x="265.5" y="120.4">11LED</text>
<text x="265.5" y="122.9">12PD3</text>
<text x="265.5" y="125.5">13TXEN</text>
<text x="218.5" y="128">14PD5</text>
<text x="218.5" y="130.6">15PD6</text>
<text x="265.5" y="128">14PD5</text>
<text x="265.5" y="130.6">15PD6</text>
<text x="218.5" y="133.1">16PD7</text>
<text x="265.5" y="133.1">16PD7</text>
<text x="96.8" y="139.6">GND</text>
<text x="97" y="142.1">+24V</text>
<text x="175.8" y="145.7">GND</text>
<text x="113.3" y="176.7">GND</text>
<text x="147.1" y="176.7">GND</text>
<text x="115.6" y="180.5">VCC</text>
<text x="128.8" y="190.9">GND</text>
</g>
<g font-size="1.8" fill="#a90000">
<text x="27.8" y="28.2">1</text>
<text x="27.8" y="30.7">2</text>
<text x="27.8" y="33.3">3</text>
<text x="27.8" y="35.8">4</text>
<text x="205.2" y="41.1" transform="rotate(-90 205.2 41.1)">5</text>
<text x="207.8" y="41.6" transform="rotate(-90 207.8 41.6)">27</text>
<text x="252.2" y="41.1" transform="rotate(-90 252.2 41.1)">5</text>
<text x="254.8" y="41.6" transform="rotate(-90 254.8 41.6)">27</text>
<text x="191" y="51.8">8</text>
<text x="238" y="51.8">8</text>
<text x="177.2" y="54.4">2</text>
<text x="191" y="56.9">7</text>
<text x="238" y="56.9">7</text>
<text x="27.8" y="62.5">1</text>
<text x="27.8" y="65">2</text>
<text x="27.8" y="67.6">3</text>
<text x="27.8" y="70.1">4</text>
<text x="29.4" y="94.5">1</text>
<text x="29.4" y="97">2</text>
<text x="29.4" y="99.6">3</text>
<text x="122.2" y="98.8" transform="rotate(-90 122.2 98.8)">8</text>
<text x="29.4" y="102.1">4</text>
<text x="29.4" y="104.6">5</text>
<text x="29.4" y="107.2">6</text>
<text x="113" y="106.9">1</text>
<text x="130.8" y="106.9">7</text>
<text x="113" y="109.5">2</text>
<text x="113" y="112">3</text>
<text x="113" y="114.5">4</text>
<text x="130.8" y="114.5">6</text>
<text x="122.2" y="124.2" transform="rotate(-90 122.2 124.2)">5</text>
<text x="205.2" y="140.2" transform="rotate(-90 205.2 140.2)">6</text>
<text x="252.2" y="140.2" transform="rotate(-90 252.2 140.2)">6</text>
<text x="101.6" y="153.2">6</text>
<text x="119.4" y="153.2">7</text>
<text x="119.4" y="155.7">8</text>
<text x="119.4" y="158.2">1</text>
<text x="101.6" y="163.3">3</text>
<text x="119.4" y="163.3">2</text>
<text x="119.4" y="165.9">5</text>
<text x="110.7" y="170.4" transform="rotate(-90 110.7 170.4)">4</text>
</g>
<g font-size="1.8" fill="#009600">
<text x="176.3" y="61.6">C13</text>
<text x="140.1" y="177.2" transform="rotate(-90 140.1 177.2)">SK14</text>
</g>
<g font-size="1.4" fill="#006464">
<text x="89.1" y="135.4">01</text>
<text x="89.1" y="137.9">02</text>
<text x="89.1" y="140.5">03</text>
<text x="89.1" y="143">04</text>
</g>
<g font-size="1.4" fill="#a90000">
<text x="93.4" y="134.6">01</text>
<text x="93.4" y="137.2">02</text>
<text x="93.4" y="139.7">03</text>
<text x="93.4" y="142.2">04</text>
</g>
</svg>
